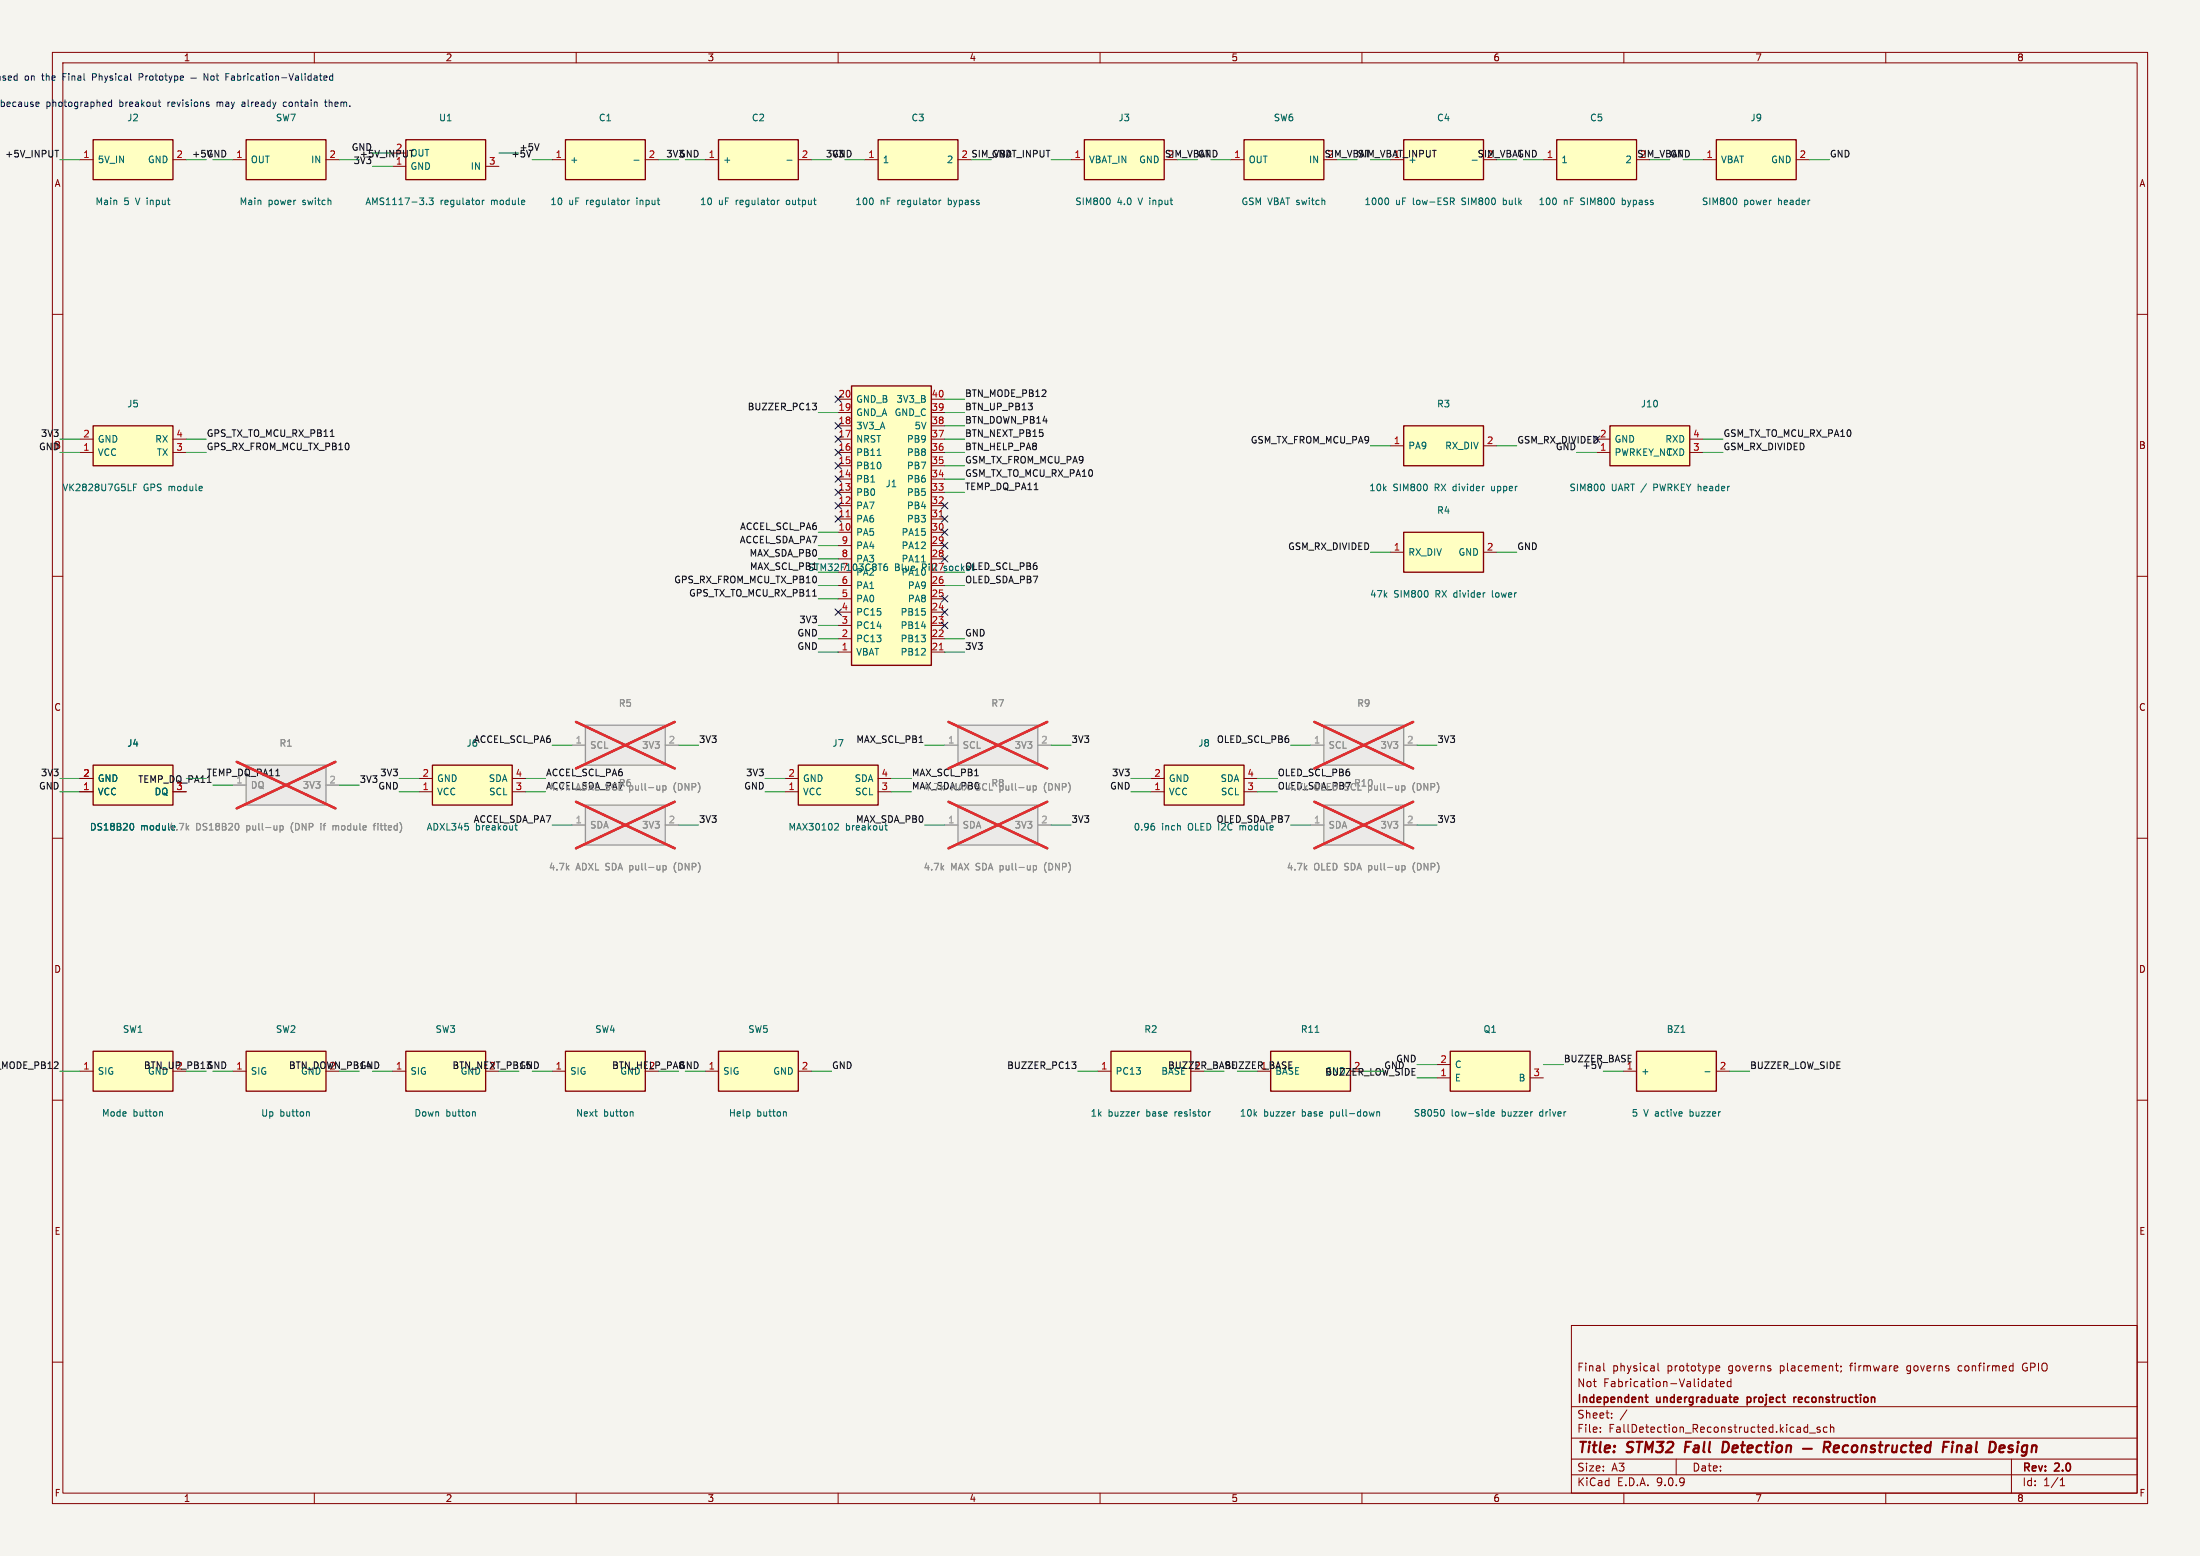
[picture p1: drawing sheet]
<svg xmlns="http://www.w3.org/2000/svg" width="420mm" height="297mm" viewBox="0 0 420 297" stroke-linecap="round" stroke-linejoin="round" font-family="sans-serif">
<path d="M0 0h420v297h-420z" fill="#f5f4ef" stroke="#f5f4ef" stroke-width=".19"/>
<g fill="none" stroke="#840000" stroke-width=".19">
<path d="M10 10h400v277h-400zM12 12h396v273h-396zM60 10v2M110 10v2M160 10v2M210 10v2M260 10v2M310 10v2M360 10v2M10 60h2M408 60h2M10 110h2"/>
<path d="M408 110h2M10 160h2M408 160h2M10 210h2M408 210h2M300 253h108v32h-108zM10 260h2M300 278.5h108M300 274.5h108M300 268.5h108M305.5 273.2v.2M305.5 272.5v.1"/>
<path d="M306.2 260.2v1.3l.2 .2M307.7 270.5v.2M307.7 269.8v.1M310.6 269.1l-1.3 1.9M316.5 260.2v1.3l.2 .2M320 278.5v3M326.3 263.8h.6v.9M326.3 264.6h.6M326.9 264l-.6 .2M327.4 263.7h.6M327.7 263.2v1.3l.3 .2M327.7 261.6h.5"/>
<path d="M327.7 260.8l.4-.1 .2 .3-.7 .2M328.4 264.2l.8-.2-.1-.2-.4-.1-.3 .2 .1 .7h.6M330.4 263.8l-.4-.1-.3 .3 .2 .6h.5M330.4 263.2v1.5M345.1 271.9v1.5M345.1 272.5l-.4-.1-.3 .3 .1 .6h.6M345.4 273.5h1.2M347.4 272.5l-.3-.1-.2 .2v.2l.5 .2v.3h-.5M348.8 272.5l-.4-.1-.3 .3 .1 .6h.6M349.4 272.5l.3-.1 .3 .1 .1 .9M349.4 271.9v1.5M350.4 260.7h.5"/>
<path d="M350.8 261.7h.1M351.4 260.8v.1M351.5 261.6l-.1 .3M362.2 260.8l.1 .2-.7 .2M373.9 260.8v.7M384 278.5v6.5M384.2 260.7l.1 .1M384.3 260.2v1.5M384.3 261.6l-.1 .1M386.4 260.3l-.3 .5 .1 .5 .2 .3M408 260h2M60 285v2"/>
<path d="M110 285v2M160 285v2M210 285v2M260 285v2M300 281.5h108M310 285v2M360 285v2M393.3 283.6h.9M393.3 282.5l.4-.4v1.5"/>
</g>
<g fill="none" stroke="#840000" stroke-width=".4">
<path d="M321.9 275.2l-.3 2M329.8 275.3l-.8-.1-.2 2h.4l.6-.3M344.2 276.5h1.7M348.2 276.3h.8a.55 .55 0 0 0 .4-.5 .55 .55 0 0 0-.3-.6h-.8l-.2 2M348.7 276.3l.5 .9M350.1 276.5l1-.2-.1-.3h-.7l-.3 .9 .3 .3 .6-.1M352.8 276a.66 .66 0 0 0-1 .3v.5l.1 .3h.8M353.7 276.1a.52 .52 0 0 1 .5-.2 .52 .52 0 0 1 .4 .4l-.1 .5a.55 .55 0 0 1-.5 .4 .55 .55 0 0 1-.5-.4zM355.5 276.1a.49 .49 0 0 1 .8 .1l-.1 1M355.5 275.9l-.2 1.3M358 276a.49 .49 0 0 0-.8 .3v.1l.7 .2v.3l-.3 .3-.5-.1M358.6 275.9h.8"/>
<path d="M359 275.2l-.2 1.7 .1 .2 .3 .1M360.1 275.9l-.2 1.3M360.6 275.9l-.3 .1-.3 .3M361.3 275.9v1.2a.57 .57 0 0 0 .7-.1M362.2 275.9l-.2 1.3M364 276a.66 .66 0 0 0-1 .3l-.1 .5 .2 .3h.7M364.5 275.9h.8M364.9 275.2l-.2 1.7 .1 .2 .3 .1M365.8 276.5l1-.2-.1-.3h-.7l-.2 .9 .2 .3 .6-.1M368.5 276a.66 .66 0 0 0-1 .3v.5l.1 .3h.8M368.6 275.2l-.2 2M371 276.2h.7"/>
<path d="M372.1 275.2h-1l-.2 2M372.7 275.9l-.1 1.3M372.8 275.2v.2M373.7 275.9l-.2 1.3M374.3 275.9l-.6 .2M382.6 276l.1 .3-1 .2M383.3 277.1l.6 .1M384.1 275.9l-.5 .1-.1 .3 .2 .2h.3"/>
</g>
<path d="M314 266.7h.6M314.3 266.2v1.3l.3 .2M331.5 266.7l.3 .3-.8 .2M331.7 267.6l-.2 .1M333.5 266.7v1.5M333.5 267.6l.2 .1M333.7 266.7l-.2 .1M342.5 266.7v1M342.9 266.7l-.3 .1-.1 .2" fill="none" stroke="#840000" stroke-width=".3"/>
<path d="M107.9 200.7h15.3v7.6h-15.3z" fill="#ffffc2"/>
<path d="M107.9 200.7h15.3v7.6h-15.3z" fill="none" stroke="#840000" stroke-width=".25"/>
<path d="M105.4 204.5h2.5" fill="none" stroke="#840000" stroke-width=".19"/>
<path d="M120.5 212.2l.4 .2v.6" fill="none" stroke="#006464" stroke-width=".19"/>
<path d="M182.9 153.7h15.2v7.6h-15.2z" fill="#ebeae8"/>
<path d="M182.9 153.7h15.2v7.6h-15.2z" fill="none" stroke="#9c9b98" stroke-width=".25"/>
<path d="M180.3 157.5h2.6M198.1 157.5h2.6" fill="none" stroke="#9c9b98" stroke-width=".19"/>
<path d="M197.3 165.2v1.3M197.3 165.3l.3-.1 .3 .3-.1 .5h-.5" fill="none" stroke="#939391" stroke-width=".19"/>
<path d="M181.1 153l18.8 8.9M199.9 153l-18.8 8.9" fill="none" stroke="#e12e31" stroke-width=".46"/>
<path d="M17.8 200.7h15.2v7.6h-15.2z" fill="#ffffc2"/>
<path d="M17.8 200.7h15.2v7.6h-15.2z" fill="none" stroke="#840000" stroke-width=".25"/>
<path d="M15.2 204.5h2.6" fill="none" stroke="#840000" stroke-width=".19"/>
<path d="M30.7 212.2l.3 .2v.6" fill="none" stroke="#006464" stroke-width=".19"/>
<path d="M222.2 146.1h15.3v7.6h-15.3z" fill="#ffffc2"/>
<path d="M222.2 146.1h15.3v7.6h-15.3z" fill="none" stroke="#840000" stroke-width=".25"/>
<path d="M219.7 148.6h2.5M219.7 151.1h2.5M237.5 148.6h2.5M237.5 151.1h2.5" fill="none" stroke="#840000" stroke-width=".19"/>
<path d="M220.3 157.7l.1 .2-.1 .5" fill="none" stroke="#006464" stroke-width=".19"/>
<path d="M47 146.1h15.2v7.6h-15.2z" fill="#ebeae8"/>
<path d="M47 146.1h15.2v7.6h-15.2z" fill="none" stroke="#9c9b98" stroke-width=".25"/>
<path d="M44.4 149.9h2.6M62.2 149.9h2.6" fill="none" stroke="#9c9b98" stroke-width=".19"/>
<path d="M45.4 157.2l.2 .5-.2 .7M53.5 157.6v1.3M53.5 157.7l.3-.1 .3 .2-.2 .6h-.4M63.6 157.6v.8M63.7 157.6l-.1 .1M71.2 157.6h.5M71.7 157.2l-.3 .2v1" fill="none" stroke="#939391" stroke-width=".19"/>
<path d="M45.2 145.4l18.8 8.9M64 145.4l-18.8 8.9" fill="none" stroke="#e12e31" stroke-width=".46"/>
<path d="M137.2 200.7h15.2v7.6h-15.2z" fill="#ffffc2"/>
<path d="M137.2 200.7h15.2v7.6h-15.2z" fill="none" stroke="#840000" stroke-width=".25"/>
<path d="M134.6 204.5h2.6M152.4 204.5h2.5" fill="none" stroke="#840000" stroke-width=".19"/>
<path d="M149.7 212.2l.4 .2v.6" fill="none" stroke="#006464" stroke-width=".19"/>
<path d="M47 26.7h15.2v7.6h-15.2z" fill="#ffffc2"/>
<path d="M47 26.7h15.2v7.6h-15.2z" fill="none" stroke="#840000" stroke-width=".25"/>
<path d="M44.4 30.5h2.6M62.2 30.5h2.6" fill="none" stroke="#840000" stroke-width=".19"/>
<path d="M268 101.6h15.2v7.6h-15.2z" fill="#ffffc2"/>
<path d="M268 101.6h15.2v7.6h-15.2z" fill="none" stroke="#840000" stroke-width=".25"/>
<path d="M265.4 105.4h2.6M283.2 105.4h2.5" fill="none" stroke="#840000" stroke-width=".19"/>
<path d="M252.7 153.7h15.3v7.6h-15.3z" fill="#ebeae8"/>
<path d="M252.7 153.7h15.3v7.6h-15.3z" fill="none" stroke="#9c9b98" stroke-width=".25"/>
<path d="M250.2 157.5h2.5M268 157.5h2.5" fill="none" stroke="#9c9b98" stroke-width=".19"/>
<path d="M267.6 165.2v1.3M267.6 165.3l.4-.1 .2 .3-.1 .5h-.5" fill="none" stroke="#939391" stroke-width=".19"/>
<path d="M250.9 153l18.9 8.9M269.8 153l-18.9 8.9" fill="none" stroke="#e12e31" stroke-width=".46"/>
<path d="M162.6 73.7h15.2v53.3h-15.2z" fill="#ffffc2"/>
<path d="M162.6 73.7h15.2v53.3h-15.2z" fill="none" stroke="#840000" stroke-width=".25"/>
<g fill="none" stroke="#840000" stroke-width=".19">
<path d="M160 76.2h2.6M160 78.7h2.6M177.8 76.2h2.5M177.8 78.7h2.5M160 81.3h2.6M160 83.8h2.6M160 86.4h2.6M160 88.9h2.6M160 91.4h2.6M160 94h2.6M160 96.5h2.6M160 99.1h2.6"/>
<path d="M177.8 81.3h2.5M177.8 83.8h2.5M177.8 86.4h2.5M177.8 88.9h2.5M177.8 91.4h2.5M177.8 94h2.5M177.8 96.5h2.5M177.8 99.1h2.5M160 101.6h2.6M160 104.1h2.6M160 106.7h2.6M160 111.8h2.6"/>
<path d="M160 114.3h2.6M160 116.8h2.6M160 119.4h2.6M177.8 101.6h2.5M177.8 104.1h2.5M177.8 106.7h2.5M177.8 111.8h2.5M177.8 114.3h2.5M177.8 116.8h2.5M177.8 119.4h2.5M160 121.9h2.6M160 124.5h2.6"/>
<path d="M177.8 121.9h2.5M177.8 124.5h2.5"/>
</g>
<path d="M167.5 86.9h.7M168.7 108.4l.3-.3h.2l.3 .3v.3l-.3 .2-.4-.1-.1-.1M169.3 107.6l-.3 .1-.3 .5M175.9 107.3h.8" fill="none" stroke="#006464" stroke-width=".19"/>
<path d="M161.5 98.6h.8M179.3 98.6h.7M179.3 124h.7" fill="none" stroke="#a90000" stroke-width=".19"/>
<path d="M312.4 200.7h15.3v7.6h-15.3z" fill="#ffffc2"/>
<path d="M312.4 200.7h15.3v7.6h-15.3z" fill="none" stroke="#840000" stroke-width=".25"/>
<path d="M309.9 204.5h2.5M327.7 204.5h2.5" fill="none" stroke="#840000" stroke-width=".19"/>
<path d="M320.9 197h.7M325.5 204.6h1" fill="none" stroke="#006464" stroke-width=".19"/>
<path d="M276.9 200.7h15.2v7.6h-15.2z" fill="#ffffc2"/>
<path d="M276.9 200.7h15.2v7.6h-15.2z" fill="none" stroke="#840000" stroke-width=".25"/>
<path d="M274.3 203.2h2.6M274.3 205.7h2.6M292.1 205.7h2.5" fill="none" stroke="#840000" stroke-width=".19"/>
<path d="M275.4 211.8a.79 .79 0 0 1 0 1.2M284 212.2l.1 .1M284.1 211.8v1.2M284.1 213h-.1M284.7 212.6l.6-.1-.1-.2-.4-.1-.1 .2v.6h.5" fill="none" stroke="#006464" stroke-width=".19"/>
<path d="M212.1 200.7h15.2v7.6h-15.2z" fill="#ffffc2"/>
<path d="M212.1 200.7h15.2v7.6h-15.2z" fill="none" stroke="#840000" stroke-width=".25"/>
<path d="M209.5 204.5h2.6" fill="none" stroke="#840000" stroke-width=".19"/>
<path d="M217.4 212.2h.1M231.1 212.2l-.3 .1" fill="none" stroke="#006464" stroke-width=".19"/>
<path d="M77.5 26.7h15.2v7.6h-15.2z" fill="#ffffc2"/>
<path d="M77.5 26.7h15.2v7.6h-15.2z" fill="none" stroke="#840000" stroke-width=".25"/>
<path d="M74.9 31.8h2.6M92.7 31.8h2.5" fill="none" stroke="#840000" stroke-width=".19"/>
<path d="M81.4 38.9v.2M81.9 37.8h.8l-.4 .5 .3 .1v.5l-.1 .2-.6-.2M92.1 38.2v.9M92.4 38.2l-.3 .3" fill="none" stroke="#006464" stroke-width=".19"/>
<path d="M82.5 146.1h15.3v7.6h-15.3z" fill="#ffffc2"/>
<path d="M82.5 146.1h15.3v7.6h-15.3z" fill="none" stroke="#840000" stroke-width=".25"/>
<path d="M80 148.6h2.5M80 151.1h2.5M97.8 148.6h2.5M97.8 151.1h2.5" fill="none" stroke="#840000" stroke-width=".19"/>
<path d="M98.5 157.2v1.1l.3 .1" fill="none" stroke="#006464" stroke-width=".19"/>
<path d="M297.2 26.7h15.2v7.6h-15.2z" fill="#ffffc2"/>
<path d="M297.2 26.7h15.2v7.6h-15.2z" fill="none" stroke="#840000" stroke-width=".25"/>
<path d="M294.6 30.5h2.6" fill="none" stroke="#840000" stroke-width=".19"/>
<path d="M152.4 146.1h15.2v7.6h-15.2z" fill="#ffffc2"/>
<path d="M152.4 146.1h15.2v7.6h-15.2z" fill="none" stroke="#840000" stroke-width=".25"/>
<path d="M149.9 148.6h2.5M149.9 151.1h2.5M167.6 148.6h2.6M167.6 151.1h2.6" fill="none" stroke="#840000" stroke-width=".19"/>
<path d="M159.5 157.2h.5l.1 .3-.8 .9h.8M169.1 157.2v1.1l.3 .1" fill="none" stroke="#006464" stroke-width=".19"/>
<path d="M307.3 81.3h15.3v7.6h-15.3z" fill="#ffffc2"/>
<path d="M307.3 81.3h15.3v7.6h-15.3z" fill="none" stroke="#840000" stroke-width=".25"/>
<path d="M304.8 83.8h2.5M304.8 86.4h2.5M322.6 83.8h2.5M322.6 86.4h2.5" fill="none" stroke="#840000" stroke-width=".19"/>
<path d="M306.2 92.5l.1 .4-.1 .6" fill="none" stroke="#006464" stroke-width=".19"/>
<path d="M111.8 138.4h15.2v7.7h-15.2z" fill="#ebeae8"/>
<path d="M111.8 138.4h15.2v7.7h-15.2z" fill="none" stroke="#9c9b98" stroke-width=".25"/>
<path d="M109.2 142.2h2.6M127 142.2h2.5" fill="none" stroke="#9c9b98" stroke-width=".19"/>
<path d="M126.5 150v1.2M126.5 150h.4l.3 .2-.2 .6h-.5" fill="none" stroke="#939391" stroke-width=".19"/>
<path d="M110 137.8l18.8 8.9M128.8 137.8l-18.8 8.9" fill="none" stroke="#e12e31" stroke-width=".46"/>
<path d="M107.9 26.7h15.3v7.6h-15.3z" fill="#ffffc2"/>
<path d="M107.9 26.7h15.3v7.6h-15.3z" fill="none" stroke="#840000" stroke-width=".25"/>
<path d="M105.4 30.5h2.5M123.2 30.5h2.5" fill="none" stroke="#840000" stroke-width=".19"/>
<path d="M119.8 38.2v.9M120.2 38.2l-.4 .3M121 30.6h1" fill="none" stroke="#006464" stroke-width=".19"/>
<path d="M111.8 153.7h15.2v7.6h-15.2z" fill="#ebeae8"/>
<path d="M111.8 153.7h15.2v7.6h-15.2z" fill="none" stroke="#9c9b98" stroke-width=".25"/>
<path d="M109.2 157.5h2.6M127 157.5h2.5" fill="none" stroke="#9c9b98" stroke-width=".19"/>
<path d="M126.6 165.2v1.3M126.6 165.3l.3-.1 .3 .3-.1 .5h-.5" fill="none" stroke="#939391" stroke-width=".19"/>
<path d="M110 153l18.8 8.9M128.8 153l-18.8 8.9" fill="none" stroke="#e12e31" stroke-width=".46"/>
<path d="M268 81.3h15.2v7.6h-15.2z" fill="#ffffc2"/>
<path d="M268 81.3h15.2v7.6h-15.2z" fill="none" stroke="#840000" stroke-width=".25"/>
<path d="M265.4 85.1h2.6M283.2 85.1h2.5" fill="none" stroke="#840000" stroke-width=".19"/>
<path d="M137.2 26.7h15.2v7.6h-15.2z" fill="#ffffc2"/>
<path d="M137.2 26.7h15.2v7.6h-15.2z" fill="none" stroke="#840000" stroke-width=".25"/>
<path d="M134.6 30.5h2.6M152.4 30.5h2.5" fill="none" stroke="#840000" stroke-width=".19"/>
<path d="M148.4 38.2v.9M148.8 38.2l-.4 .3M150.2 30.6h1" fill="none" stroke="#006464" stroke-width=".19"/>
<path d="M17.8 81.3h15.2v7.6h-15.2z" fill="#ffffc2"/>
<path d="M17.8 81.3h15.2v7.6h-15.2z" fill="none" stroke="#840000" stroke-width=".25"/>
<path d="M15.2 83.8h2.6M15.2 86.4h2.6M33 83.8h2.6M33 86.4h2.6" fill="none" stroke="#840000" stroke-width=".19"/>
<path d="M25.5 93h.4M26.1 92.4h-.6v1.3" fill="none" stroke="#006464" stroke-width=".19"/>
<path d="M77.5 200.7h15.2v7.6h-15.2z" fill="#ffffc2"/>
<path d="M77.5 200.7h15.2v7.6h-15.2z" fill="none" stroke="#840000" stroke-width=".25"/>
<path d="M74.9 204.5h2.6" fill="none" stroke="#840000" stroke-width=".19"/>
<path d="M90.4 212.2l.3 .2v.6" fill="none" stroke="#006464" stroke-width=".19"/>
<path d="M268 26.7h15.2v7.6h-15.2z" fill="#ffffc2"/>
<path d="M268 26.7h15.2v7.6h-15.2z" fill="none" stroke="#840000" stroke-width=".25"/>
<path d="M264.8 37.8a.79 .79 0 0 1 0 1.3M276.9 37.8h.5l.2 .2-.1 .4-.6 .1M277.2 38.5l.4 .6M281 30.6h1" fill="none" stroke="#006464" stroke-width=".19"/>
<path d="M237.5 26.7h15.2v7.6h-15.2z" fill="#ffffc2"/>
<path d="M237.5 26.7h15.2v7.6h-15.2z" fill="none" stroke="#840000" stroke-width=".25"/>
<path d="M234.9 30.5h2.6" fill="none" stroke="#840000" stroke-width=".19"/>
<path d="M207 26.7h15.2v7.6h-15.2z" fill="#ffffc2"/>
<path d="M207 26.7h15.2v7.6h-15.2z" fill="none" stroke="#840000" stroke-width=".25"/>
<path d="M204.5 30.5h2.5" fill="none" stroke="#840000" stroke-width=".19"/>
<path d="M211.8 37.9l.1 .4-.1 .6" fill="none" stroke="#006464" stroke-width=".19"/>
<path d="M182.9 138.4h15.2v7.7h-15.2z" fill="#ebeae8"/>
<path d="M182.9 138.4h15.2v7.7h-15.2z" fill="none" stroke="#9c9b98" stroke-width=".25"/>
<path d="M180.3 142.2h2.6M198.1 142.2h2.6" fill="none" stroke="#9c9b98" stroke-width=".19"/>
<path d="M197.2 150v1.2M197.2 150h.4l.2 .2-.1 .6h-.5" fill="none" stroke="#939391" stroke-width=".19"/>
<path d="M181.1 137.8l18.8 8.9M199.9 137.8l-18.8 8.9" fill="none" stroke="#e12e31" stroke-width=".46"/>
<path d="M47 200.7h15.2v7.6h-15.2z" fill="#ffffc2"/>
<path d="M47 200.7h15.2v7.6h-15.2z" fill="none" stroke="#840000" stroke-width=".25"/>
<path d="M44.4 204.5h2.6" fill="none" stroke="#840000" stroke-width=".19"/>
<path d="M58.7 212.2l.4 .2v.6" fill="none" stroke="#006464" stroke-width=".19"/>
<path d="M17.8 146.1h15.2v7.6h-15.2z" fill="#ffffc2"/>
<path d="M17.8 146.1h15.2v7.6h-15.2z" fill="none" stroke="#840000" stroke-width=".25"/>
<path d="M15.2 148.6h2.6M15.2 151.1h2.6M33 151.1h2.6" fill="none" stroke="#840000" stroke-width=".19"/>
<path d="M25.1 157.2a.68 .68 0 0 1 .4 .6 .68 .68 0 0 1-.4 .6" fill="none" stroke="#006464" stroke-width=".19"/>
<path d="M242.6 200.7h15.2v7.6h-15.2z" fill="#ffffc2"/>
<path d="M242.6 200.7h15.2v7.6h-15.2z" fill="none" stroke="#840000" stroke-width=".25"/>
<path d="M251.1 197h.7M247.1 212.2h.1M262.3 212.2l-.2 .8M262.8 212.3l.2-.1 .3 .1 .1 .7M262.8 212.2v.8" fill="none" stroke="#006464" stroke-width=".19"/>
<path d="M17.8 26.7h15.2v7.6h-15.2z" fill="#ffffc2"/>
<path d="M17.8 26.7h15.2v7.6h-15.2z" fill="none" stroke="#840000" stroke-width=".25"/>
<path d="M15.2 30.5h2.6M33 30.5h2.6" fill="none" stroke="#840000" stroke-width=".19"/>
<path d="M252.7 138.4h15.3v7.7h-15.3z" fill="#ebeae8"/>
<path d="M252.7 138.4h15.3v7.7h-15.3z" fill="none" stroke="#9c9b98" stroke-width=".25"/>
<path d="M250.2 142.2h2.5M268 142.2h2.5" fill="none" stroke="#9c9b98" stroke-width=".19"/>
<path d="M267.6 150v1.2M267.6 150h.4l.2 .2-.1 .6h-.5" fill="none" stroke="#939391" stroke-width=".19"/>
<path d="M250.9 137.8l18.9 8.9M269.8 137.8l-18.9 8.9" fill="none" stroke="#e12e31" stroke-width=".46"/>
<path d="M167.6 26.7h15.3v7.6h-15.3z" fill="#ffffc2"/>
<path d="M167.6 26.7h15.3v7.6h-15.3z" fill="none" stroke="#840000" stroke-width=".25"/>
<path d="M165.1 30.5h2.5" fill="none" stroke="#840000" stroke-width=".19"/>
<path d="M179.3 38.2v.9M179.6 38.2l-.3 .3" fill="none" stroke="#006464" stroke-width=".19"/>
<path d="M327.7 26.7h15.2v7.6h-15.2z" fill="#ffffc2"/>
<path d="M327.7 26.7h15.2v7.6h-15.2z" fill="none" stroke="#840000" stroke-width=".25"/>
<path d="M325.1 30.5h2.6M342.9 30.5h2.5M15.2 148.6h2.6M15.2 151.1h2.6M33 151.1h2.6" fill="none" stroke="#840000" stroke-width=".19"/>
<path d="M331.4 37.9l.2 .4-.2 .6M25.1 157.2a.68 .68 0 0 1 .4 .6 .68 .68 0 0 1-.4 .6" fill="none" stroke="#006464" stroke-width=".19"/>
<g fill="none" stroke="#0f0f0f" stroke-width=".19">
<path d="M10.5 28.7h.7M99.5 28.2h.9M99.9 27.7v1M101.4 28.7l-.4 1.3M101.6 27.4h-.6v.6l.5-.1 .2 .3-.1 .4-.4 .1M102.1 27.4l.4 1.3 .4-1.3M155.1 77h.8l-.5 .4M155.6 77.4l.3 .3v.3l-.3 .2M196.3 77h.8l-.5 .4M197 77.5l.1 .2-.1 .5M204.6 202.7h.8l-.4 .5M205.2 203.2l.2 .2v.3l-.2 .3"/>
<path d="M305.8 202.7l-.4 1.3"/>
</g>
<g fill="none" stroke="#009600" stroke-width=".19">
<path d="M11.4 30.5h3.8M35.6 30.5h3.8M40.6 30.5h3.8M64.8 30.5h3.8M71.1 29.2h3.8M71.1 31.8h3.8M95.2 29.2h3.9M101.6 30.5h3.8M125.7 30.5h3.8M130.8 30.5h3.8M154.9 30.5h3.8M161.3 30.5h3.8"/>
<path d="M185.4 30.5h3.8M200.7 30.5h3.8M224.8 30.5h3.8M231.1 30.5h3.8M255.3 30.5h3.8M261.6 30.5h3.8M285.7 30.5h3.9M290.8 30.5h3.8M315 30.5h3.8M321.3 30.5h3.8M345.4 30.5h3.8M156.2 78.7h3.8"/>
<path d="M180.3 78.7h3.8M180.3 76.2h3.8M11.4 86.4h3.8M11.4 83.8h3.8M35.6 86.4h3.8M35.6 83.8h3.8M180.3 86.4h3.8M180.3 83.8h3.8M180.3 88.9h3.8M180.3 91.4h3.8M180.3 94h3.8M180.3 81.3h3.8"/>
<path d="M261.6 85.1h3.8M285.7 85.1h3.9M301 86.4h3.8M325.1 86.4h3.8M325.1 83.8h3.8M156.2 109.2h3.8M156.2 111.8h3.8M156.2 101.6h3.8M156.2 104.1h3.8M156.2 106.7h3.8M156.2 114.3h3.8M156.2 119.4h3.8"/>
<path d="M180.3 109.2h3.8M180.3 111.8h3.8M261.6 105.4h3.8M285.7 105.4h3.9M156.2 121.9h3.8M156.2 124.5h3.8M180.3 121.9h3.8M180.3 124.5h3.8M11.4 148.6h3.8M11.4 151.1h3.8M35.6 148.6h3.8M40.6 149.9h3.8"/>
<path d="M64.8 149.9h3.8M76.2 148.6h3.8M76.2 151.1h3.8M100.3 148.6h3.8M100.3 151.1h3.8M105.4 157.5h3.8M105.4 142.2h3.8M129.5 157.5h3.8M129.5 142.2h3.8M146 148.6h3.9M146 151.1h3.9M170.2 148.6h3.8"/>
<path d="M170.2 151.1h3.8M176.5 157.5h3.8M176.5 142.2h3.8M200.7 157.5h3.8M200.7 142.2h3.8M215.9 148.6h3.8M215.9 151.1h3.8M240 148.6h3.8M240 151.1h3.8M246.4 157.5h3.8M246.4 142.2h3.8M270.5 157.5h3.8"/>
<path d="M270.5 142.2h3.8M11.4 204.5h3.8M35.6 204.5h3.8M40.6 204.5h3.8M64.8 204.5h3.8M71.1 204.5h3.8M95.2 204.5h3.9M101.6 204.5h3.8M125.7 204.5h3.8M130.8 204.5h3.8M154.9 204.5h3.8M205.7 204.5h3.8"/>
<path d="M229.9 204.5h3.8M236.2 204.5h3.8M260.3 204.5h3.9M270.5 203.2h3.8M270.5 205.7h3.8M294.6 203.2h3.8M306.1 204.5h3.8M330.2 204.5h3.8"/>
</g>
<g fill="none" stroke="#000084" stroke-width=".19">
<path d="M159.4 75.6l1.2 1.2M160.6 75.6l-1.2 1.2M159.4 90.8l1.2 1.2M159.4 93.4l1.2 1.2M159.4 95.9l1.2 1.2M159.4 98.5l1.2 1.2M159.4 80.7l1.2 1.2M159.4 83.2l1.2 1.2M159.4 85.8l1.2 1.2M159.4 88.3l1.2 1.2M160.6 90.8l-1.2 1.2M160.6 93.4l-1.2 1.2"/>
<path d="M160.6 95.9l-1.2 1.2M160.6 98.5l-1.2 1.2M160.6 80.7l-1.2 1.2M160.6 83.2l-1.2 1.2M160.6 85.8l-1.2 1.2M160.6 88.3l-1.2 1.2M179.7 95.9l1.2 1.2M179.7 98.5l1.2 1.2M180.9 95.9l-1.2 1.2M180.9 98.5l-1.2 1.2M159.4 116.2l1.2 1.2M160.6 116.2l-1.2 1.2"/>
<path d="M179.7 113.7l1.2 1.2M179.7 116.2l1.2 1.2M179.7 118.8l1.2 1.2M179.7 101l1.2 1.2M179.7 103.5l1.2 1.2M179.7 106.1l1.2 1.2M180.9 113.7l-1.2 1.2M180.9 116.2l-1.2 1.2M180.9 118.8l-1.2 1.2M180.9 101l-1.2 1.2M180.9 103.5l-1.2 1.2M180.9 106.1l-1.2 1.2"/>
</g>
<g fill="none" stroke="#0000c2" stroke-width=".19">
<path d="M9 19.5v1.3M9.1 19.5h-.1M12 14.7h.5M12.7 14.1h-.7v1.2M17.7 14.7h.5M18.2 14.1h-.5v1.2M20.9 19.5h.4M21.3 19.1v1.2M22.9 19.1v1.2M23.2 19.5h-.3M27.2 14.1h-.6v1.2M27.2 14.7h-.6"/>
<path d="M32.1 19.5v.8M32.4 19.5l-.3 .2M36.4 14.9h1.1M39.7 14.1v1.2l-.7-1.2v1.2M40.4 14.5h.3l.2 .2v.4l-.2 .2h-.3l-.2-.2zM41.3 14.5h.4M41.4 19.5v.8M41.4 19.6l.4-.1 .2 .2M41.4 14.1v1l.3 .2M42 19.7v.6M42.2 19.5l-.2 .2M43.1 14.7h.5"/>
<path d="M43.7 14.1h-.6v1.2M44.3 14.5h-.1M44.3 14.8l-.1 .2 .1 .3M46.6 19.5l.2 .2v.6M46.8 19.8h-.5M54.7 19.5h-.4l-.2 .2 .1 .6h.5M55.2 19.6v.6M61.9 14.5h.3l.2 .3-.6 .1M61.9 15.3h.5M61.9 19.5h.5M62.1 19.1v1l.3 .2M62.8 19.6l.4-.1 .2 .2"/>
<path d="M62.8 19.1v1.2M63.5 14.5h-.4l-.2 .2 .1 .6h.5M63.5 14.1v1.2M9 20.3h.1M21.3 20.3h-.4M22.9 20.3h.3M46.8 20.3h-.5"/>
</g>
<g fill="none" stroke="#939391" stroke-width=".19">
<path d="M45.4 157.2l.2 .5-.2 .7M53.5 157.6v1.3M53.5 157.7l.3-.1 .3 .2-.2 .6h-.4M63.6 157.6v.8M63.7 157.6l-.1 .1M71.2 157.6h.5M71.7 157.2l-.3 .2v1M126.5 150v1.2M126.5 150h.4l.3 .2-.2 .6h-.5M197.2 150h.4l.2 .2-.1 .6h-.5M197.2 150v1.2M267.6 150h.4l.2 .2-.1 .6h-.5"/>
<path d="M267.6 150v1.2M126.6 165.2v1.3M126.6 165.3l.3-.1 .3 .3-.1 .5h-.5M197.3 165.3l.3-.1 .3 .3-.1 .5h-.5M197.3 165.2v1.3M267.6 165.3l.4-.1 .2 .3-.1 .5h-.5M267.6 165.2v1.3"/>
</g>
<g fill="none" stroke="#9c9b98" stroke-width=".19">
<path d="M44.4 149.9h2.6M62.2 149.9h2.6M109.2 142.2h2.6M109.2 157.5h2.6M127 142.2h2.5M127 157.5h2.5M180.3 142.2h2.6M180.3 157.5h2.6M198.1 142.2h2.6M198.1 157.5h2.6M250.2 142.2h2.5M250.2 157.5h2.5"/>
<path d="M268 142.2h2.5M268 157.5h2.5"/>
</g>
<g fill="none" stroke="#e12e31" stroke-width=".46">
<path d="M110 137.8l18.8 8.9M128.8 137.8l-18.8 8.9M181.1 137.8l18.8 8.9M199.9 137.8l-18.8 8.9M250.9 137.8l18.9 8.9M269.8 137.8l-18.9 8.9M45.2 145.4l18.8 8.9M64 145.4l-18.8 8.9M110 153l18.8 8.9M128.8 153l-18.8 8.9M181.1 153l18.8 8.9M199.9 153l-18.8 8.9"/>
<path d="M250.9 153l18.9 8.9M269.8 153l-18.9 8.9"/>
</g>
<g font-size="2.8" fill="#840000">
<text x="301" y="277.9">Title:</text>
<text x="310.6" y="277.9">STM32</text>
<text x="322.5" y="277.9">Fall</text>
<text x="330.4" y="277.9">Detection</text>
<text x="374.9" y="277.9">Final</text>
<text x="384.6" y="277.9">Design</text>
</g>
<g font-size="2.1" fill="#840000">
<text x="301" y="262">Final</text>
<text x="307.8" y="262">physical</text>
<text x="318.3" y="262">prototype</text>
<text x="330.1" y="262">governs</text>
<text x="340" y="262">placement;</text>
<text x="353.6" y="262">firmware</text>
<text x="364.6" y="262">governs</text>
<text x="374.5" y="262">confirmed</text>
<text x="387" y="262">GPIO</text>
<text x="301" y="268.2">Independent</text>
<text x="301" y="265">Not</text>
<text x="306.1" y="265">Fabrication-Validated</text>
<text x="316.3" y="268.2">undergraduate</text>
<text x="334.2" y="268.2">project</text>
<text x="343.7" y="268.2">reconstruction</text>
<text x="301" y="273.7">File:</text>
<text x="301" y="271">Sheet:</text>
<text x="307.1" y="273.7">FallDetection_Reconstructed.kicad_sch</text>
<text x="301" y="281.1">Size:</text>
<text x="307.6" y="281.1">A3</text>
<text x="323" y="281.1">Date:</text>
<text x="386" y="281.3">Rev:</text>
<text x="392.4" y="281.3">2.0</text>
<text x="301" y="283.9">KiCad</text>
<text x="308.7" y="283.9">E.D.A.</text>
<text x="316.3" y="283.9">9.0.9</text>
<text x="386" y="283.9">Id:</text>
<text x="390.1" y="283.9">1/1</text>
</g>
<g font-size="1.8" fill="#840000">
<text x="35" y="11.9">1</text>
<text x="85" y="11.9">2</text>
<text x="135" y="11.9">3</text>
<text x="185" y="11.9">4</text>
<text x="235" y="11.9">5</text>
<text x="285" y="11.9">6</text>
<text x="335" y="11.9">7</text>
<text x="385" y="11.9">8</text>
<text x="10.3" y="35.9">A</text>
<text x="408.3" y="35.9">A</text>
<text x="408.2" y="85.9">B</text>
<text x="10.3" y="135.9">C</text>
<text x="408.2" y="135.9">C</text>
<text x="10.3" y="185.9">D</text>
<text x="408.2" y="185.9">D</text>
<text x="10.3" y="235.9">E</text>
<text x="408.3" y="235.9">E</text>
<text x="10.3" y="285.9">F</text>
<text x="35" y="286.9">1</text>
<text x="85" y="286.9">2</text>
<text x="135" y="286.9">3</text>
<text x="185" y="286.9">4</text>
<text x="235" y="286.9">5</text>
<text x="285" y="286.9">6</text>
<text x="335" y="286.9">7</text>
<text x="385" y="286.9">8</text>
<text x="408.3" y="285.9">F</text>
</g>
<g font-size="1.8" fill="#0000c2">
<text x="-.6" y="15.6">ased</text>
<text x="5.1" y="15.6">on</text>
<text x="8.5" y="15.6">the</text>
<text x="12.7" y="15.6">Final</text>
<text x="18.5" y="15.6">Physical</text>
<text x="27.6" y="15.6">Prototype</text>
<text x="44.8" y="15.6">Fabrication-Validated</text>
<text x=".7" y="20.6">because</text>
<text x="9.6" y="20.6">photographed</text>
<text x="23.7" y="20.6">breakout</text>
<text x="33.1" y="20.6">revisions</text>
<text x="42.7" y="20.6">may</text>
<text x="47.6" y="20.6">already</text>
<text x="55.8" y="20.6">contain</text>
<text x="64" y="20.6">them.</text>
</g>
<g font-size="1.8" fill="#006464">
<text x="24.2" y="23.3">J2</text>
<text x="52.6" y="23.3">SW7</text>
<text x="83.7" y="23.3">U1</text>
<text x="114.2" y="23.3">C1</text>
<text x="143.4" y="23.3">C2</text>
<text x="173.9" y="23.3">C3</text>
<text x="213.4" y="23.3">J3</text>
<text x="243.1" y="23.3">SW6</text>
<text x="274.2" y="23.3">C4</text>
<text x="303.5" y="23.3">C5</text>
<text x="334.1" y="23.3">J9</text>
<text x="18.6" y="31.3">5V_IN</text>
<text x="28.1" y="31.3">GND</text>
<text x="47.8" y="31.3">OUT</text>
<text x="59.3" y="31.3">IN</text>
<text x="78.3" y="32.6">GND</text>
<text x="89.8" y="32.6">IN</text>
<text x="108.7" y="31.3">+</text>
<text x="138" y="31.3">+</text>
<text x="168.4" y="31.3">1</text>
<text x="180.7" y="31.3">2</text>
<text x="207.8" y="31.3">VBAT_IN</text>
<text x="217.4" y="31.3">GND</text>
<text x="238.3" y="31.3">OUT</text>
<text x="249.8" y="31.3">IN</text>
<text x="268.8" y="31.3">+</text>
<text x="298" y="31.3">1</text>
<text x="310.2" y="31.3">2</text>
<text x="328.5" y="31.3">VBAT</text>
<text x="338" y="31.3">GND</text>
<text x="18.1" y="39.3">Main</text>
<text x="23.7" y="39.3">5</text>
<text x="26" y="39.3">V input</text>
<text x="45.6" y="39.3">Main</text>
<text x="51.2" y="39.3">power</text>
<text x="57.8" y="39.3">switch</text>
<text x="69.7" y="39.3">AMS1117-3.3</text>
<text x="84" y="39.3">regulator</text>
<text x="93.8" y="39.3">module</text>
<text x="105" y="39.3">10</text>
<text x="108.6" y="39.3">uF</text>
<text x="112" y="39.3">regulator</text>
<text x="121.8" y="39.3">input</text>
<text x="133.6" y="39.3">10</text>
<text x="137.1" y="39.3">uF</text>
<text x="140.5" y="39.3">regulator</text>
<text x="150.4" y="39.3">output</text>
<text x="163.2" y="39.3">100</text>
<text x="168" y="39.3">nF</text>
<text x="171.4" y="39.3">regulator</text>
<text x="181.2" y="39.3">bypass</text>
<text x="205.2" y="39.3">SIM800</text>
<text x="213.2" y="39.3">4.0</text>
<text x="217.4" y="39.3">V input</text>
<text x="236.9" y="39.3">GSM VBAT switch</text>
<text x="260.4" y="39.3">1000</text>
<text x="266.4" y="39.3">uF</text>
<text x="269.8" y="39.3">low-ESR</text>
<text x="279.3" y="39.3">SIM800</text>
<text x="287.4" y="39.3">bulk</text>
<text x="293.6" y="39.3">100</text>
<text x="298.4" y="39.3">nF</text>
<text x="301.8" y="39.3">SIM800</text>
<text x="309.9" y="39.3">bypass</text>
<text x="324.8" y="39.3">SIM800</text>
<text x="332.9" y="39.3">power</text>
<text x="339.5" y="39.3">header</text>
<text x="24.2" y="78">J5</text>
<text x="163.4" y="77.1">GND_B</text>
<text x="171.1" y="77.1">3V3_B</text>
<text x="274.2" y="78">R3</text>
<text x="313.2" y="78">J10</text>
<text x="163.4" y="79.6">GND_A GND_C</text>
<text x="163.4" y="82.1">3V3_A</text>
<text x="174.5" y="82.1">5V</text>
<text x="18.6" y="84.7">GND</text>
<text x="18.6" y="87.2">VCC</text>
<text x="29.5" y="84.7">RX</text>
<text x="29.8" y="87.2">TX</text>
<text x="163.4" y="84.7">NRST</text>
<text x="163.4" y="87.2">PB11</text>
<text x="163.4" y="89.8">PB10</text>
<text x="173" y="84.7">PB9</text>
<text x="173" y="87.2">PB8</text>
<text x="173" y="89.8">PB7</text>
<text x="268.8" y="86">PA9</text>
<text x="275.8" y="86">RX_DIV</text>
<text x="308.1" y="84.7">GND</text>
<text x="308.1" y="87.2">PWRKEY_NC</text>
<text x="317.8" y="84.7">RXD</text>
<text x="318.1" y="87.2">TXD</text>
<text x="11.8" y="94">VK2828U7G5LF</text>
<text x="27.3" y="94">GPS module</text>
<text x="163.4" y="92.3">PB1</text>
<text x="163.4" y="94.8">PB0</text>
<text x="169" y="93.2">J1</text>
<text x="173" y="92.3">PB6</text>
<text x="173" y="94.8">PB5</text>
<text x="261.3" y="94">10k</text>
<text x="265.9" y="94">SIM800</text>
<text x="274" y="94">RX divider</text>
<text x="285.2" y="94">upper</text>
<text x="299.5" y="94">SIM800</text>
<text x="307.6" y="94">UART /</text>
<text x="315.9" y="94">PWRKEY header</text>
<text x="163.4" y="97.4">PA7</text>
<text x="163.4" y="99.9">PA6</text>
<text x="173" y="97.4">PB4</text>
<text x="173" y="99.9">PB3</text>
<text x="274.2" y="98.3">R4</text>
<text x="163.4" y="102.5">PA5</text>
<text x="163.4" y="105">PA4</text>
<text x="163.4" y="107.5">PA3</text>
<text x="172" y="102.5">PA15</text>
<text x="172" y="105">PA12</text>
<text x="172" y="107.5">PA11</text>
<text x="268.8" y="106.3">RX_DIV</text>
<text x="278.3" y="106.3">GND</text>
<text x="154.2" y="109.2">STM32F103C8T6</text>
<text x="160.6" y="109">7</text>
<text x="163.4" y="110.1">PA2</text>
<text x="163.4" y="112.6">PA1</text>
<text x="170.8" y="109.2">Blue</text>
<text x="172" y="110.1">PA10</text>
<text x="173.2" y="112.6">PA9</text>
<text x="176.1" y="109.2">Pill</text>
<text x="163.4" y="115.2">PA0</text>
<text x="163.4" y="117.7">PC15</text>
<text x="171.8" y="117.7">PB15</text>
<text x="173.2" y="115.2">PA8</text>
<text x="261.5" y="114.3">47k</text>
<text x="266.1" y="114.3">SIM800</text>
<text x="274.1" y="114.3">RX divider</text>
<text x="285.3" y="114.3">lower</text>
<text x="163.4" y="120.2">PC14</text>
<text x="163.4" y="122.8">PC13</text>
<text x="163.4" y="125.3">VBAT</text>
<text x="171.8" y="120.2">PB14</text>
<text x="171.8" y="122.8">PB13</text>
<text x="171.8" y="125.3">PB12</text>
<text x="24.2" y="142.7">J4</text>
<text x="158.8" y="142.7">J7</text>
<text x="228.7" y="142.7">J8</text>
<text x="18.6" y="149.5">GND</text>
<text x="83.3" y="149.5">GND</text>
<text x="93.2" y="149.5">SDA</text>
<text x="153.2" y="149.5">GND</text>
<text x="163.1" y="149.5">SDA</text>
<text x="223" y="149.5">GND</text>
<text x="232.9" y="149.5">SDA</text>
<text x="18.6" y="152">VCC</text>
<text x="29.4" y="152">DQ</text>
<text x="83.3" y="152">VCC</text>
<text x="93.3" y="152">SCL</text>
<text x="153.2" y="152">VCC</text>
<text x="163.1" y="152">SCL</text>
<text x="223" y="152">VCC</text>
<text x="233" y="152">SCL</text>
<text x="17.1" y="158.7">DS18B20</text>
<text x="81.4" y="158.7">ADXL345</text>
<text x="150.4" y="158.7">MAX30102</text>
<text x="216.3" y="158.7">0.96</text>
<text x="221.7" y="158.7">inch</text>
<text x="23.4" y="197.3">SW1</text>
<text x="52.6" y="197.3">SW2</text>
<text x="83.1" y="197.3">SW3</text>
<text x="113.5" y="197.3">SW4</text>
<text x="142.7" y="197.3">SW5</text>
<text x="218.4" y="197.3">R2</text>
<text x="248.2" y="197.3">R11</text>
<text x="283.1" y="197.3">Q1</text>
<text x="318.1" y="197.3">BZ1</text>
<text x="18.6" y="205.3">SIG</text>
<text x="47.8" y="205.3">SIG</text>
<text x="78.3" y="205.3">SIG</text>
<text x="108.7" y="205.3">SIG</text>
<text x="138" y="205.3">SIG</text>
<text x="147.5" y="205.3">GND</text>
<text x="212.9" y="205.3">PC13</text>
<text x="277.7" y="204.1">C</text>
<text x="277.7" y="206.6">E</text>
<text x="289.8" y="206.6">B</text>
<text x="313.2" y="205.3">+</text>
<text x="19.4" y="213.3">Mode</text>
<text x="25.4" y="213.3">button</text>
<text x="49.8" y="213.3">Up</text>
<text x="53.4" y="213.3">button</text>
<text x="79" y="213.3">Down</text>
<text x="85.1" y="213.3">button</text>
<text x="109.9" y="213.3">Next</text>
<text x="115.2" y="213.3">button</text>
<text x="139.1" y="213.3">Help</text>
<text x="144.5" y="213.3">button</text>
<text x="208.1" y="213.3">1k</text>
<text x="211.5" y="213.3">buzzer</text>
<text x="218.9" y="213.3">base</text>
<text x="224.5" y="213.3">resistor</text>
<text x="236.6" y="213.3">10k</text>
<text x="241.2" y="213.3">buzzer</text>
<text x="248.6" y="213.3">base</text>
<text x="254.2" y="213.3">pull-down</text>
<text x="269.8" y="213.3">S8050</text>
<text x="277" y="213.3">low-side</text>
<text x="286.8" y="213.3">buzzer</text>
<text x="294.2" y="213.3">driver</text>
<text x="311.4" y="213.3">5</text>
<text x="313.8" y="213.3">V active</text>
<text x="322.8" y="213.3">buzzer</text>
</g>
<g font-size="1.8" fill="#0f0f0f">
<text x="67" y="28.9">GND</text>
<text x="75.5" y="29">2</text>
<text x=".9" y="30.1">+5V_INPUT</text>
<text x="36.6" y="30.1">+5VGND</text>
<text x="67.4" y="31.4">3V3</text>
<text x="68.6" y="30.1">+5V_INPUTOUT</text>
<text x="97.5" y="30.1">+5V</text>
<text x="127.1" y="30.1">3V3GND</text>
<text x="157.6" y="30.1">3V3</text>
<text x="158.7" y="30.1">GND</text>
<text x="183.4" y="30.2">2 SIM_VBAT_INPUT</text>
<text x="189.2" y="30.1">GND</text>
<text x="222.3" y="30.1">SIM_VBAT</text>
<text x="222.8" y="30.2">2</text>
<text x="228.6" y="30.1">GND</text>
<text x="252.8" y="30.1">SIM_VBAT</text>
<text x="253.3" y="30.2">2</text>
<text x="259.1" y="30.1">SIM_VBAT_INPUT</text>
<text x="266" y="30.2">1</text>
<text x="282" y="30.1">SIM_VBAT</text>
<text x="283.8" y="30.2">2</text>
<text x="289.6" y="30.1">GND</text>
<text x="312.5" y="30.1">SIM_VBAT</text>
<text x="313" y="30.2">2</text>
<text x="318.8" y="30.1">GND</text>
<text x="349.2" y="30.1">GND</text>
<text x="184.1" y="75.9">BTN_MODE_PB12</text>
<text x="7.7" y="83.5">3V3</text>
<text x="39.4" y="83.5">GPS_TX_TO_MCU_RX_PB11</text>
<text x="142.6" y="78.4">BUZZER_PC13</text>
<text x="184.1" y="83.5">BTN_NEXT_PB15</text>
<text x="184.1" y="80.9">BTN_DOWN_PB14</text>
<text x="184.1" y="78.4">BTN_UP_PB13</text>
<text x="305.4" y="83.6">2</text>
<text x="328.9" y="83.5">GSM_TX_TO_MCU_RX_PA10</text>
<text x="7.4" y="86">GND</text>
<text x="10.3" y="85.9">B</text>
<text x="39.4" y="86">GPS_RX_FROM_MCU_TX_PB10</text>
<text x="184.1" y="88.6">GSM_TX_FROM_MCU_PA9</text>
<text x="184.1" y="86">BTN_HELP_PA8</text>
<text x="238.7" y="84.7">GSM_TX_FROM_MCU_PA9</text>
<text x="296.9" y="86">GND</text>
<text x="328.9" y="86">GSM_RX_DIVIDED</text>
<text x="184.1" y="93.6">TEMP_DQ_PA11</text>
<text x="184.1" y="91.1">GSM_TX_TO_MCU_RX_PA10</text>
<text x="141.2" y="101.3">ACCEL_SCL_PA6</text>
<text x="141.1" y="103.8">ACCEL_SDA_PA7</text>
<text x="143" y="106.3">MAX_SDA_PB0</text>
<text x="245.8" y="105.1">GSM_RX_DIVIDED</text>
<text x="289.6" y="105.1">GND</text>
<text x="128.6" y="111.4">GPS_RX_FROM_MCU_TX_PB10</text>
<text x="131.5" y="114">GPS_TX_TO_MCU_RX_PB11</text>
<text x="143.1" y="108.9">MAX_SCL_PB1</text>
<text x="177.8" y="109">27 socket</text>
<text x="184.1" y="111.4">OLED_SDA_PB7</text>
<text x="184.1" y="108.9">OLED_SCL_PB6</text>
<text x="152.5" y="119">3V3</text>
<text x="152.1" y="124.1">GND</text>
<text x="152.1" y="121.6">GND</text>
<text x="184.1" y="121.6">GND</text>
<text x="184.1" y="124.1">3V3</text>
<text x="89" y="142.7">J6</text>
<text x="90.4" y="141.9">ACCEL_SCL_PA6</text>
<text x="133.3" y="141.9">3V3</text>
<text x="163.4" y="141.9">MAX_SCL_PB1</text>
<text x="204.5" y="141.9">3V3</text>
<text x="232.2" y="141.9">OLED_SCL_PB6</text>
<text x="274.3" y="141.9">3V3</text>
<text x="7.7" y="148.2">3V3</text>
<text x="26.3" y="149.5">TEMP_DQ_PA11</text>
<text x="39.4" y="148.2">TEMP_DQ_PA11</text>
<text x="68.6" y="149.5">3V3</text>
<text x="72.5" y="148.2">3V3</text>
<text x="104.1" y="148.2">ACCEL_SCL_PA6</text>
<text x="142.3" y="148.2">3V3</text>
<text x="174" y="148.2">MAX_SCL_PB1</text>
<text x="212.2" y="148.2">3V3</text>
<text x="243.8" y="148.2">OLED_SCL_PB6</text>
<text x="7.4" y="150.8">GND</text>
<text x="72.1" y="150.8">GND</text>
<text x="142" y="150.8">GND</text>
<text x="174" y="150.8">MAX_SDA_PB0SCLR8pull-up</text>
<text x="211.8" y="150.8">GND</text>
<text x="243.8" y="150.8">OLED_SDA_PB7 R10pull-up</text>
<text x="90.3" y="157.1">ACCEL_SDA_PA7</text>
<text x="90.8" y="158.7">breakout</text>
<text x="133.3" y="157.1">3V3</text>
<text x="161.4" y="158.7">breakout</text>
<text x="163.3" y="157.1">MAX_SDA_PB0</text>
<text x="204.5" y="157.1">3V3</text>
<text x="226.9" y="158.7">OLED I2C</text>
<text x="232.1" y="157.1">OLED_SDA_PB7</text>
<text x="237.1" y="158.7">module</text>
<text x="274.3" y="157.1">3V3</text>
<text x="266.4" y="202.9">GND</text>
<text x="298.4" y="202.9">BUZZER_BASE</text>
<text x="-.9" y="204.1">_MODE_PB12</text>
<text x="27.4" y="204.1">BTN_UP_PB13GND</text>
<text x="28.1" y="205.3">GND</text>
<text x="33.6" y="204.2">2</text>
<text x="55.1" y="204.1">BTN_DOWN_PB14</text>
<text x="57.4" y="205.3">GND</text>
<text x="62.8" y="204.2">2</text>
<text x="68.6" y="204.1">GND</text>
<text x="86.3" y="204.1">BTN_NEXT_PB15</text>
<text x="87.8" y="205.3">GND</text>
<text x="93.3" y="204.2">2</text>
<text x="99.1" y="204.1">GND</text>
<text x="116.8" y="204.1">BTN_HELP_PA8GND</text>
<text x="118.3" y="205.3">GND</text>
<text x="123.8" y="204.2">2</text>
<text x="158.7" y="204.1">GND</text>
<text x="192.2" y="204.1">BUZZER_PC13</text>
<text x="221.6" y="205.3">BASE</text>
<text x="222.9" y="204.1">BUZZER_BASE</text>
<text x="227.9" y="204.2">2</text>
<text x="233.7" y="204.1">BUZZER_BASE</text>
<text x="240.6" y="204.2">1</text>
<text x="243.4" y="205.3">BASE</text>
<text x="252.9" y="205.4">BUZZER_LOW_SIDE</text>
<text x="252.9" y="205.3">GND</text>
<text x="258.4" y="204.2">2</text>
<text x="264.2" y="204.1">GND</text>
<text x="302" y="204.1">+5V</text>
<text x="310.4" y="204.2">1</text>
<text x="334" y="204.1">BUZZER_LOW_SIDE</text>
</g>
<g font-size="1.8" fill="#a90000">
<text x="15.8" y="30.2">1</text>
<text x="33.6" y="30.2">2</text>
<text x="45" y="30.2">1</text>
<text x="62.8" y="30.2">2</text>
<text x="75.5" y="31.5">1</text>
<text x="93.3" y="31.5">3</text>
<text x="106" y="30.2">1</text>
<text x="123.8" y="30.2">2</text>
<text x="135.2" y="30.2">1</text>
<text x="153" y="30.2">2</text>
<text x="165.7" y="30.2">1</text>
<text x="205" y="30.2">1</text>
<text x="235.5" y="30.2">1</text>
<text x="295.2" y="30.2">1</text>
<text x="325.7" y="30.2">1</text>
<text x="343.5" y="30.2">2</text>
<text x="160" y="75.9">20</text>
<text x="177.8" y="75.9">40</text>
<text x="15.8" y="83.6">2</text>
<text x="33.6" y="83.6">4</text>
<text x="160" y="78.5">19</text>
<text x="160" y="81">18</text>
<text x="160" y="83.6">17</text>
<text x="177.8" y="78.5">39</text>
<text x="177.8" y="81">38</text>
<text x="177.8" y="83.6">37</text>
<text x="323.1" y="83.6">4</text>
<text x="15.8" y="86.1">1</text>
<text x="33.6" y="86.1">3</text>
<text x="160" y="86.1">16</text>
<text x="160" y="88.6">15</text>
<text x="177.8" y="86.1">36</text>
<text x="177.8" y="88.6">35</text>
<text x="266" y="84.8">1</text>
<text x="283.8" y="84.8">2</text>
<text x="305.4" y="86.1">1</text>
<text x="323.1" y="86.1">3</text>
<text x="160" y="91.2">14</text>
<text x="160" y="93.7">13</text>
<text x="177.8" y="91.2">34</text>
<text x="177.8" y="93.7">33</text>
<text x="160" y="96.3">12</text>
<text x="160" y="98.8">11</text>
<text x="160" y="101.3">10</text>
<text x="177.8" y="96.3">32</text>
<text x="177.8" y="98.8">31</text>
<text x="177.8" y="101.3">30</text>
<text x="160.6" y="103.9">9</text>
<text x="160.6" y="106.4">8</text>
<text x="177.8" y="103.9">29</text>
<text x="177.8" y="106.4">28</text>
<text x="266" y="105.2">1</text>
<text x="283.8" y="105.2">2</text>
<text x="160.6" y="111.5">6</text>
<text x="177.8" y="111.5">26</text>
<text x="160.6" y="114">5</text>
<text x="160.6" y="116.6">4</text>
<text x="160.6" y="119.1">3</text>
<text x="177.8" y="114">25</text>
<text x="177.8" y="116.6">24</text>
<text x="177.8" y="119.1">23</text>
<text x="160.6" y="121.7">2</text>
<text x="160.6" y="124.2">1</text>
<text x="177.8" y="121.7">22</text>
<text x="177.8" y="124.2">21</text>
<text x="15.8" y="148.3">2</text>
<text x="80.6" y="148.3">2</text>
<text x="98.4" y="148.3">4</text>
<text x="150.4" y="148.3">2</text>
<text x="168.2" y="148.3">4</text>
<text x="220.3" y="148.3">2</text>
<text x="238.1" y="148.3">4</text>
<text x="15.8" y="150.9">1</text>
<text x="33.6" y="150.9">3</text>
<text x="80.6" y="150.9">1</text>
<text x="98.4" y="150.9">3</text>
<text x="150.4" y="150.9">1</text>
<text x="168.2" y="150.9">3</text>
<text x="220.3" y="150.9">1</text>
<text x="238.1" y="150.9">3</text>
<text x="274.9" y="202.9">2</text>
<text x="15.8" y="204.2">1</text>
<text x="45" y="204.2">1</text>
<text x="75.5" y="204.2">1</text>
<text x="106" y="204.2">1</text>
<text x="135.2" y="204.2">1</text>
<text x="153" y="204.2">2</text>
<text x="210.1" y="204.2">1</text>
<text x="274.9" y="205.5">1</text>
<text x="292.7" y="205.5">3</text>
<text x="328.2" y="204.2">2</text>
</g>
<text font-size="1.8" fill="#000084" x="289.6" y="84.7">GSM_RX_DIVIDED</text>
<g font-size="1.8" fill="#939391">
<text x="118" y="135.1">R5</text>
<text x="189.2" y="135.1">R7</text>
<text x="259" y="135.1">R9</text>
<text x="53.3" y="142.7">R1</text>
<text x="112.6" y="143.1">SCL</text>
<text x="122.5" y="143.1">3V3</text>
<text x="183.7" y="143.1">SCL</text>
<text x="193.6" y="143.1">3V3</text>
<text x="253.5" y="143.1">SCL</text>
<text x="263.5" y="143.1">3V3</text>
<text x="47.8" y="150.7">DQ</text>
<text x="57.7" y="150.7">3V3</text>
<text x="104.1" y="150.8">ACCEL_SDA_PA7</text>
<text x="104.7" y="151.1">4.7k</text>
<text x="110" y="151.1">ADXL SCL pull-up</text>
<text x="118" y="150.3">R6</text>
<text x="129.1" y="151.1">(DNP)</text>
<text x="176.3" y="151.1">4.7k</text>
<text x="181.5" y="151.1">MAX SCL pull-up</text>
<text x="181.5" y="151.1">MAX</text>
<text x="189.2" y="150.3">R8</text>
<text x="199.8" y="151.1">(DNP)</text>
<text x="245.6" y="151.1">4.7k</text>
<text x="250.8" y="151.1">OLED SCL pull-up</text>
<text x="250.8" y="151.1">OLED SCL</text>
<text x="258.4" y="150.3">R10</text>
<text x="270.1" y="151.1">(DNP)</text>
<text x="26.8" y="158.7">module4.7k</text>
<text x="37.4" y="158.7">DS18B20</text>
<text x="47.1" y="158.7">pull-up</text>
<text x="55.8" y="158.7">(DNP</text>
<text x="61.7" y="158.7">if</text>
<text x="64.2" y="158.7">module</text>
<text x="72.2" y="158.7">fitted)</text>
<text x="112.6" y="158.3">SDA</text>
<text x="122.5" y="158.3">3V3</text>
<text x="183.7" y="158.3">SDA</text>
<text x="193.6" y="158.3">3V3</text>
<text x="253.5" y="158.3">SDA</text>
<text x="263.5" y="158.3">3V3</text>
<text x="104.7" y="166.3">4.7k</text>
<text x="109.9" y="166.3">ADXL SDA pull-up</text>
<text x="129.1" y="166.3">(DNP)</text>
<text x="176.2" y="166.3">4.7k</text>
<text x="181.5" y="166.3">MAX SDA pull-up</text>
<text x="199.8" y="166.3">(DNP)</text>
<text x="245.6" y="166.3">4.7k</text>
<text x="250.8" y="166.3">OLED SDA pull-up</text>
<text x="270.2" y="166.3">(DNP)</text>
</g>
<g font-size="1.8" fill="#a5a4a2">
<text x="109.8" y="142">1</text>
<text x="127.6" y="142">2</text>
<text x="180.9" y="142">1</text>
<text x="198.7" y="142">2</text>
<text x="250.8" y="142">1</text>
<text x="268.5" y="142">2</text>
<text x="45" y="149.6">1</text>
<text x="62.8" y="149.6">2</text>
<text x="109.8" y="157.2">1</text>
<text x="127.6" y="157.2">2</text>
<text x="180.9" y="157.2">1</text>
<text x="198.7" y="157.2">2</text>
<text x="250.8" y="157.2">1</text>
<text x="268.5" y="157.2">2</text>
</g>
</svg>
